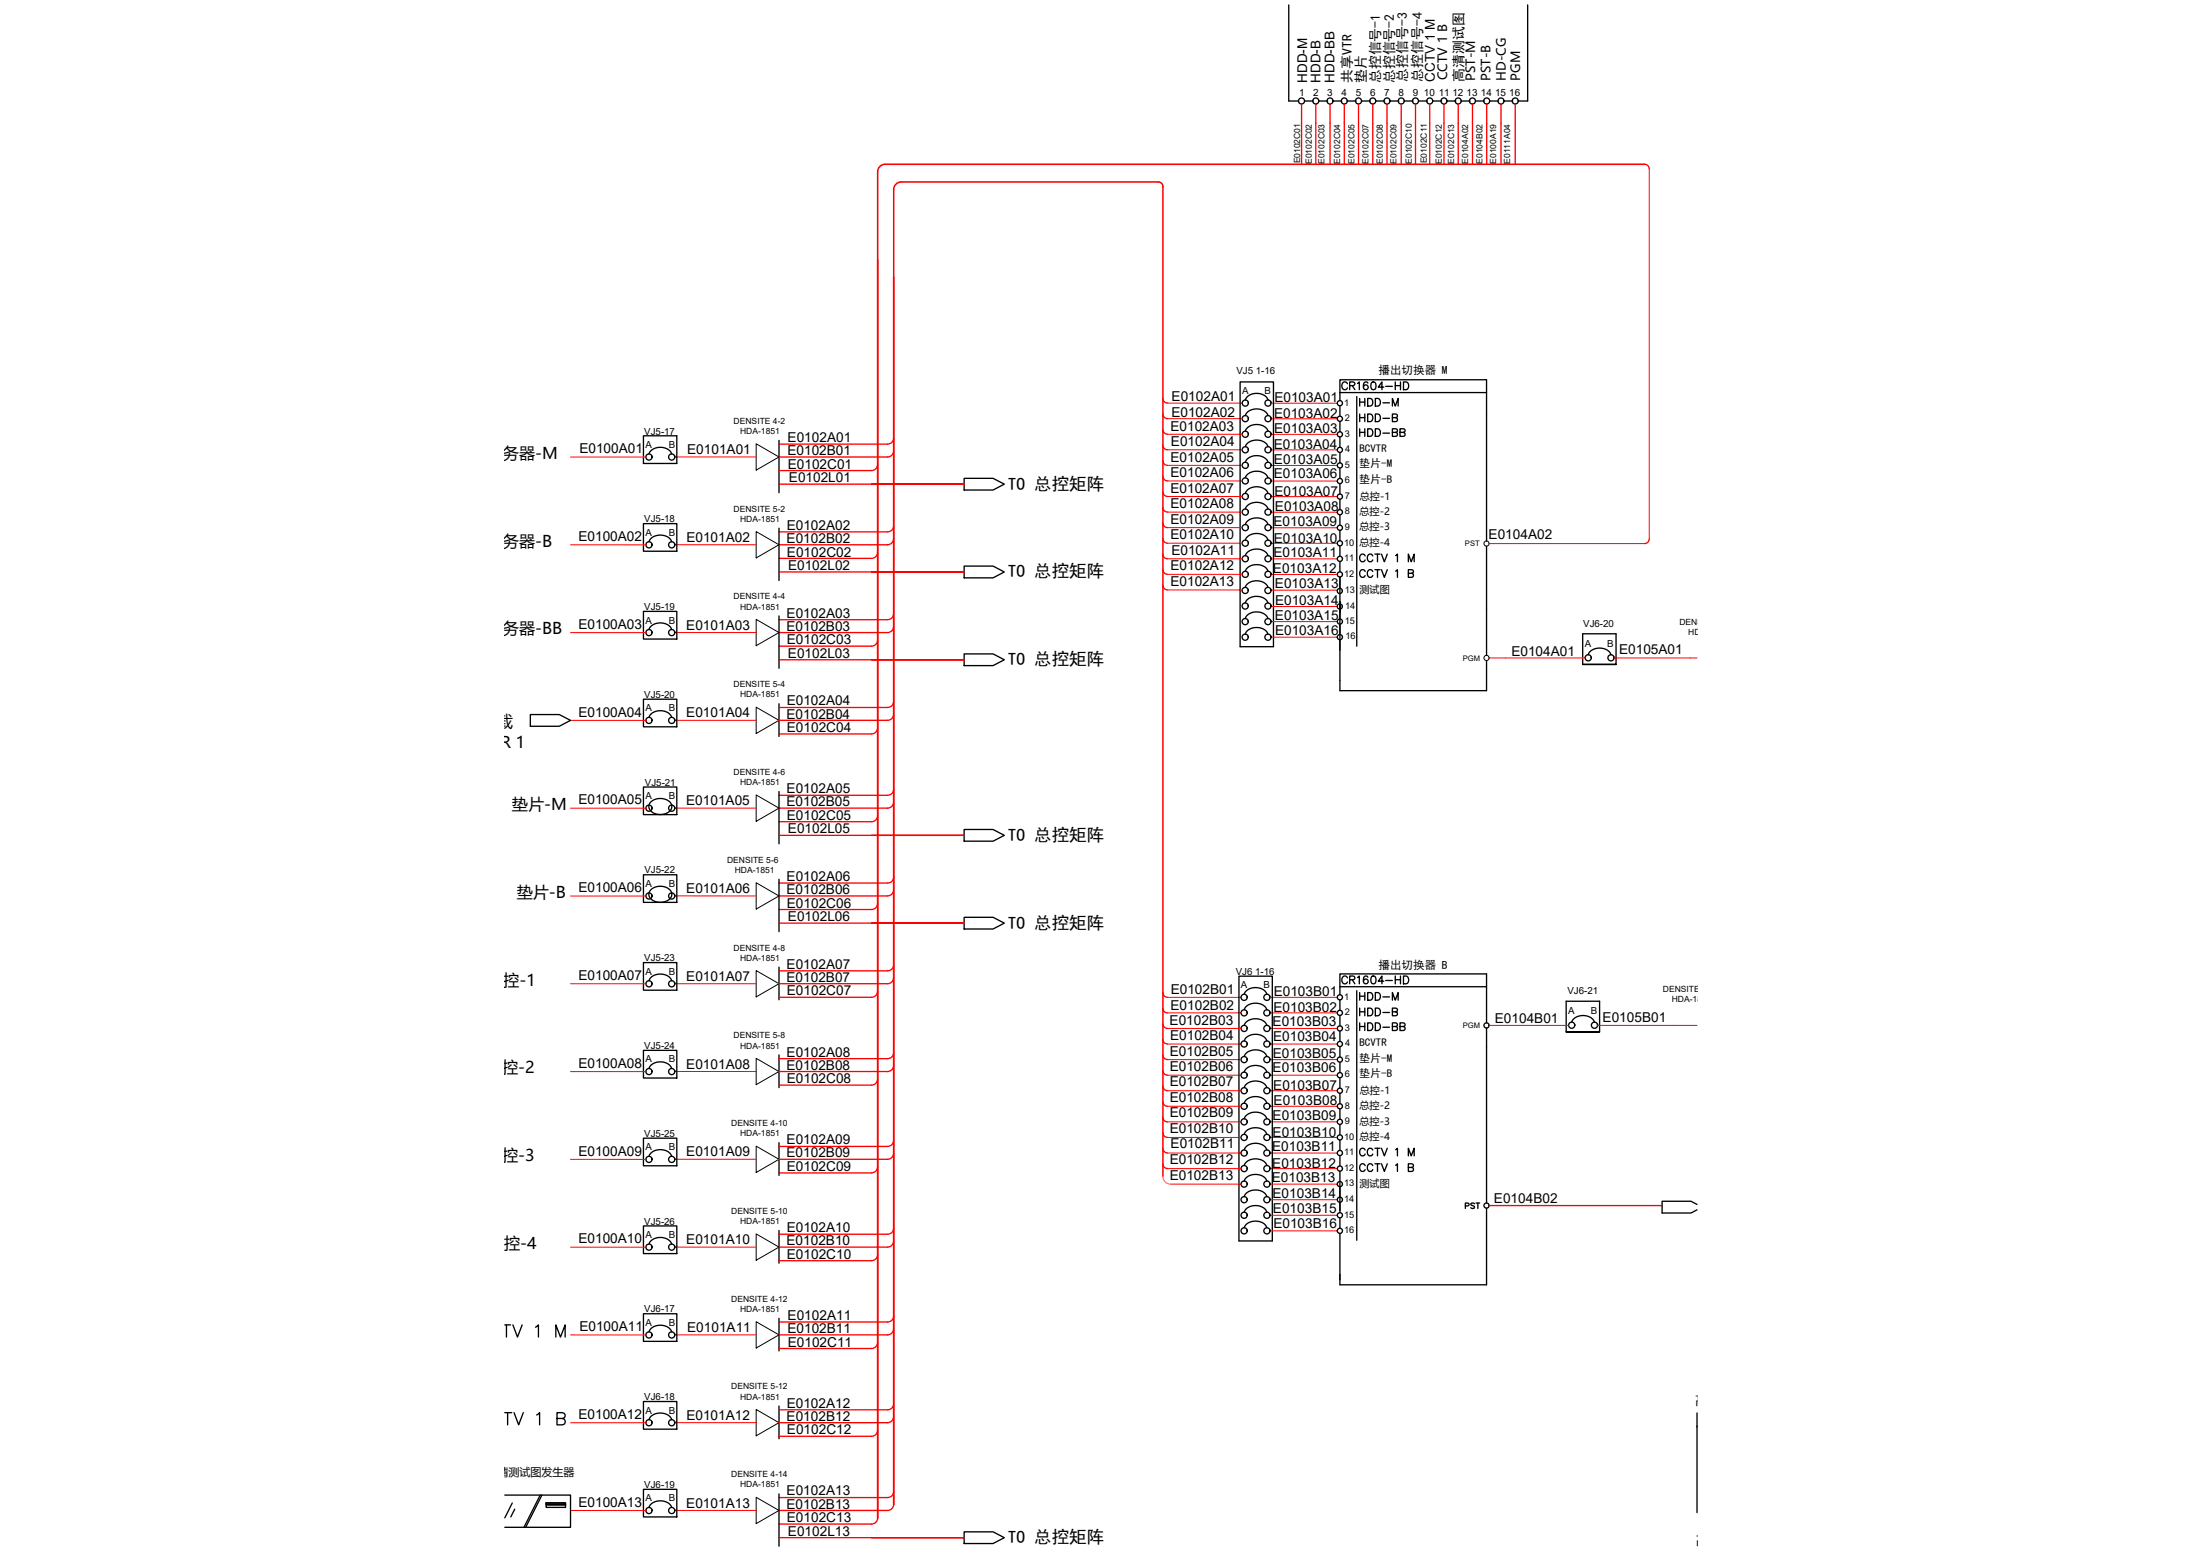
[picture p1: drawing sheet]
<svg xmlns="http://www.w3.org/2000/svg" width="420mm" height="297mm" viewBox="0 0 420 297" stroke-linecap="round" stroke-linejoin="round" font-family="sans-serif">
<!-- layer: HD-SDI -->
<path d="M167.6 32.8v257M170.7 36.2v251" fill="none" stroke="#f00" stroke-width=".3"/>
<path d="M169.1 31.3a1.45 1.45 0 0 0-1.5 1.5M172.1 34.7a1.45 1.45 0 0 0-1.4 1.5" fill="none" stroke="#f00" stroke-width=".3"/>
<g fill="none" stroke="#f00" stroke-width=".19">
<path d="M223 79.9h14.3M223 77h14.3M242.8 79.9h12.6M242.8 77h12.6M223 91.8h14.3M223 88.8h14.3M223 85.9h14.3M223 82.9h14.3M223 94.8h14.3M223 97.8h14.3M242.8 97.8h12.6M242.8 94.8h12.6"/>
<path d="M242.8 91.8h12.6M242.8 88.9h12.6M242.8 85.9h12.6M242.8 82.9h12.6M223 103.7h14.3M223 100.7h14.3M223 106.7h14.3M223 109.6h14.3M223 112.6h14.3M242.7 118.7h12.7M242.7 112.7h12.7M242.7 115.8h12.7"/>
<path d="M242.8 109.7h12.6M242.8 106.7h12.6M242.8 103.7h12.6M242.8 100.8h12.6M284.4 103.8h29.7M242.7 121.6h12.7M284.4 125.6h18.3M308.3 125.6h14.5M223 199.3h14M223 196.3h14M223 193.4h14M223 190.4h14"/>
<path d="M242.5 199.3h12.9M242.5 196.3h12.9M242.5 193.4h12.9M242.5 190.4h12.9M284.4 195.7h15.2M305.1 195.7h14.6M223 217.1h14M223 214.2h14M223 211.2h14M223 208.2h14M223 205.3h14M223 202.3h14"/>
<path d="M242.5 217.1h12.9M242.5 214.2h12.9M242.5 211.2h12.9M242.5 208.2h12.9M242.5 205.3h12.9M242.5 202.3h12.9M223 223.1h14M223 220.1h14M223.6 226h13.4M242.5 223.1h12.9M242.5 220.1h12.9M242.5 235h12.9"/>
<path d="M242.5 232h12.9M242.5 229h12.9M242.5 226h12.9"/>
</g>
<!-- layer: 0 -->
<g fill="none" stroke="#000" stroke-width=".25">
<path d="M246.1 .9v18.4h1.9M249.1 19.3h1.7M251.9 19.3h1.6M254.6 19.3h1.7M257.3 19.3h1.7M260 19.3h1.7M262.8 19.3h1.6M265.5 19.3h1.7M268.2 19.3h1.7M270.9 19.3h1.7M273.6 19.3h1.7M276.4 19.3h1.6"/>
<path d="M279.1 19.3h1.7M281.8 19.3h1.7M284.5 19.3h1.7M287.2 19.3h1.7M291.8 .9v18.4h-1.8M237.8 79.3a2.48 2.48 0 0 1 4.4 0M237.8 76.4a2.54 2.54 0 0 1 4.2-.4l.2 .4M238.4 79.9h.1M238.4 77h.1M242.8 79.9h.1M242.8 77h.1M255.9 77.5v1.9"/>
<path d="M259.7 76.1v1.4M259.7 79v1.5M259.7 79.7h.9M260.6 76.1v1.4M260.6 79v1.5M261.2 76.1h.5a.78 .78 0 0 1 .5 .7 .78 .78 0 0 1-.5 .7h-.5zM261.2 79h.5a.77 .77 0 0 1 .5 .8 .77 .77 0 0 1-.5 .7h-.5zM262.7 76.1h.4a.78 .78 0 0 1 .5 .7 .78 .78 0 0 1-.5 .7h-.4zM262.7 79h.4a.78 .78 0 0 1 .5 .8 .78 .78 0 0 1-.5 .7h-.4zM264.1 79.9h1.3M265.9 77.5v-1.4l.6 1.4 .5-1.4v1.4M265.9 79.7h.8l.2-.3-.1-.2-.9-.2v1.5h.6a.38 .38 0 0 0 .4-.4 .38 .38 0 0 0-.4-.4"/>
<path d="M283.9 74.9h-28v-2.4h28v30.8M123.9 86.7a2.48 2.48 0 0 1 4.4 0M124.5 87.2h.1M128.9 87.2h.1M129.3 83.2v5.3M184.1 91.3h5.6l2.1 1.1-2.1 1.1h-5.6zM237.8 97.2a2.48 2.48 0 0 1 4.4 0M237.8 94.2a2.48 2.48 0 0 1 4.4 0M237.8 91.2a2.54 2.54 0 0 1 4.2-.4l.2 .4M237.8 88.3a2.48 2.48 0 0 1 4.4 0M237.8 85.3a2.48 2.48 0 0 1 4.4 0M237.8 82.3a2.48 2.48 0 0 1 4.4 0"/>
<path d="M238.4 97.8h.1M238.4 94.8h.1M238.4 91.8h.1M238.4 88.8h.1M238.4 85.9h.1M238.4 82.9h.1M242.8 97.8h.1M242.8 94.8h.1M242.8 91.8h.1M242.8 88.8h.1M242.8 85.9h.1M242.8 82.9h.1"/>
<path d="M255.9 80.4v2M255.9 83.4v2M255.9 86.4v2M255.9 89.4v1.9M255.9 92.3v2M255.9 95.3v2M255.9 98.3v2M259.7 81.9v1.4M259.7 82.5h.9M260.6 81.9v1.4M261.2 81.9h.5a.77 .77 0 0 1 .5 .7 .77 .77 0 0 1-.5 .7h-.5zM262.7 81.9h.4a.78 .78 0 0 1 .5 .7 .78 .78 0 0 1-.5 .7h-.4z"/>
<path d="M264.1 82.7h1.3M265.9 82.5h.8l.2-.2-.1-.3-.9-.1v1.4h.6a.38 .38 0 0 0 .4-.4 .38 .38 0 0 0-.4-.4M267.4 82.5h.8l.1-.4-.3-.2h-.6v1.4l.9-.1v-.4l-.3-.3M123.9 103.4a2.48 2.48 0 0 1 4.4 0M124.5 104h.1M128.9 104h.1M184.1 108.1h5.6l2.1 1.1-2.1 1.1h-5.6zM237.8 118.1a2.48 2.48 0 0 1 4.4 0M237.8 115.1a2.48 2.48 0 0 1 4.4 0M237.8 112.1a2.48 2.48 0 0 1 4.4 0M237.8 109.1a2.54 2.54 0 0 1 4.2-.4l.2 .4M237.8 106.1a2.48 2.48 0 0 1 4.4 0"/>
<path d="M237.8 103.1a2.48 2.48 0 0 1 4.4 0M237.8 100.1a2.48 2.48 0 0 1 4.4 0M238.4 118.7h.1M238.4 115.7h.1M238.4 112.7h.1M238.4 109.6h.1M238.4 106.7h.1M238.4 103.7h.1M238.4 100.7h.1M242.7 118.7h.1M242.7 115.7h.1M242.7 112.7h.1"/>
<path d="M242.8 109.6h.1M242.8 106.7h.1M242.8 103.7h.1M242.8 100.7h.1M255.9 116.8v-1.9v3.3M255.9 110.2v21.6h28v-5.7M255.9 101.2v2M255.9 104.2v2M255.9 107.2v2M260.7 106.1a.53 .53 0 0 0-.6-.3 .53 .53 0 0 0-.4 .5 .6 .6 0 0 0 .2 .8 .6 .6 0 0 0 .7-.1l.1-.1M260.7 109.1a.53 .53 0 0 0-.6-.3 .53 .53 0 0 0-.4 .5v.4a.53 .53 0 0 0 .4 .5 .53 .53 0 0 0 .6-.3M262.2 106.1a.53 .53 0 0 0-.6-.3 .53 .53 0 0 0-.5 .5v.4a.53 .53 0 0 0 .5 .5 .53 .53 0 0 0 .6-.3"/>
<path d="M262.2 109.1a.53 .53 0 0 0-.6-.3 .53 .53 0 0 0-.5 .5v.4a.53 .53 0 0 0 .5 .5 .53 .53 0 0 0 .6-.3M262.6 105.8h1M262.6 108.8h1M263.1 105.8v1.4M263.1 108.8v1.4M263.8 105.8l.6 1.4 .5-1.4M263.8 108.8l.6 1.4 .5-1.4M266.5 106.1l.4-.3v1.4M266.5 109l.4-.2v1.4M269 107.2v-1.4l.5 1.4 .6-1.4v1.4M269 109.4h.8l.1-.4-.3-.2h-.6v1.4h.6l.3-.1v-.4l-.3-.3M283.9 104.3v20.8"/>
<path d="M101.3 136.4h5.5l2.2 1.1-2.2 1.1h-5.5zM123.9 120.2a2.48 2.48 0 0 1 4.4 0M123.9 136.9a2.54 2.54 0 0 1 4.2-.3l.2 .3M124.5 120.8h.1M124.5 137.5h.1M128.9 120.8h.1M128.9 137.5h.1M184.1 124.8h5.6l2.1 1.2-2.1 1.1h-5.6zM236.8 123.5h6.4M237.8 121.1a2.48 2.48 0 0 1 4.4 0M238.4 121.6h.1M242.7 121.6h.1"/>
<path d="M303.3 125a2.48 2.48 0 0 1 4.4 0M303.9 125.6h.1M308.3 125.6h.1M124.4 153a2.6 2.6 0 0 1 3.9 .7 1.76 1.76 0 0 1-2 1.8 1.98 1.98 0 0 1-2.4-1.7zM124.5 154.3h.1M128.9 154.3h.1M184.1 158.3h5.6l2.1 1.2-2.1 1.1h-5.6zM124.4 169.8a2.58 2.58 0 0 1 3.9 .7 1.74 1.74 0 0 1-2 1.7 1.98 1.98 0 0 1-2.4-1.6zM124.5 171h.1M128.9 171h.1M184.1 175.1h5.6l2.1 1.1-2.1 1.1h-5.6zM123.9 187.2a2.48 2.48 0 0 1 4.4 0"/>
<path d="M124.5 187.8h.1M128.9 187.8h.1M237.6 198.7a2.48 2.48 0 0 1 4.3 0M237.6 195.7a2.48 2.48 0 0 1 4.3 0M237.6 192.8a2.48 2.48 0 0 1 4.3 0M237.6 189.8a2.48 2.48 0 0 1 4.3 0M238.2 199.3h.1M238.2 196.3h.1M238.2 193.4h.1M238.2 190.4h.1M242.5 199.3h.1M242.5 196.3h.1"/>
<path d="M242.5 193.4h.1M242.5 190.4h.1M255.9 190.9v2M255.9 193.9v1.9M255.9 196.8v2M255.9 199.8v2M259.7 189.5v1.4M259.7 192.4v1.5M259.7 195.3v1.4M259.7 193.1h.9M259.7 196h.9M260.6 189.5v1.4"/>
<path d="M260.6 192.4v1.5M260.6 195.3v1.4M261.2 189.5h.5a.77 .77 0 0 1 .5 .7 .77 .77 0 0 1-.5 .7h-.5zM261.2 192.4h.5a.78 .78 0 0 1 .5 .8 .78 .78 0 0 1-.5 .7h-.5zM261.2 195.3h.5a.78 .78 0 0 1 .5 .7 .78 .78 0 0 1-.5 .7h-.5zM262.7 189.5h.4a.78 .78 0 0 1 .5 .7 .78 .78 0 0 1-.5 .7h-.4zM262.7 192.4h.4a.79 .79 0 0 1 .5 .8 .79 .79 0 0 1-.5 .7h-.4zM262.7 195.3h.4a.79 .79 0 0 1 .5 .7 .79 .79 0 0 1-.5 .7h-.4zM264.1 193.3h1.3M264.1 196.1h1.3M265.9 190.9v-1.4l.6 1.4 .5-1.4v1.4M265.9 193.1h.8l.2-.2-.1-.3-.9-.2v1.5h.6a.38 .38 0 0 0 .4-.4 .38 .38 0 0 0-.4-.4"/>
<path d="M265.9 196l.8-.1 .2-.2-.1-.3-.3-.1h-.6v1.4h.6a.38 .38 0 0 0 .4-.4 .38 .38 0 0 0-.4-.3M267.4 196l.8-.1 .1-.2v-.3l-.3-.1h-.6v1.4h.6a.38 .38 0 0 0 .4-.4 .38 .38 0 0 0-.4-.3M283.9 188.4h-28v-2.5h28v9.4M283.9 196.3v33.4M300.2 195.1a2.48 2.48 0 0 1 4.3 0M300.8 195.7h.1M305.1 195.7h.1M123.9 204a2.48 2.48 0 0 1 4.4 0M124.5 204.6h.1M128.9 204.6h.1M237.6 219.5a2.48 2.48 0 0 1 4.3 0M237.6 216.6a2.48 2.48 0 0 1 4.3 0"/>
<path d="M237.6 213.6a2.48 2.48 0 0 1 4.3 0M237.6 210.6a2.48 2.48 0 0 1 4.3 0M237.6 207.6a2.48 2.48 0 0 1 4.3 0M237.6 204.7a2.48 2.48 0 0 1 4.3 0M237.6 201.7a2.48 2.48 0 0 1 4.3 0M238.2 217.1h.1M238.2 214.2h.1M238.2 211.2h.1M238.2 208.2h.1M238.2 205.3h.1M238.2 202.3h.1M242.5 217.1h.1"/>
<path d="M242.5 214.2h.1M242.5 211.2h.1M242.5 208.2h.1M242.5 205.3h.1M242.5 202.3h.1M255.9 202.8v2M255.9 205.7v2M255.9 208.7v2M255.9 211.7v2M255.9 214.7v1.9M255.9 217.6v2M260.7 219.5a.54 .54 0 0 0-.6-.3 .54 .54 0 0 0-.4 .6v.3a.54 .54 0 0 0 .4 .6 .54 .54 0 0 0 .6-.4"/>
<path d="M262.2 219.5a.54 .54 0 0 0-.6-.3 .54 .54 0 0 0-.5 .6v.3a.54 .54 0 0 0 .5 .6 .54 .54 0 0 0 .6-.4M262.6 219.2h1M263.1 219.2v1.5M263.8 219.2l.6 1.5 .5-1.5M266.5 219.5l.4-.3v1.5M123.9 220.7a2.48 2.48 0 0 1 4.4 0M123.9 237.5a2.48 2.48 0 0 1 4.4 0M124.5 221.3h.1M124.5 238.1h.1M128.9 221.3h.1M128.9 238.1h.1M236.6 236.9h6.4"/>
<path d="M237.6 222.5a2.48 2.48 0 0 1 4.3 0M237.6 234.4a2.48 2.48 0 0 1 4.3 0M237.6 231.4a2.48 2.48 0 0 1 4.3 0M237.6 228.4a2.48 2.48 0 0 1 4.3 0M237.6 225.5a2.48 2.48 0 0 1 4.3 0M238.2 223.1h.1M238.2 220.1h.1M238.2 235h.1M238.2 232h.1M238.2 229h.1M238.2 226h.1M242.5 223.1h.1"/>
<path d="M242.5 220.1h.1M242.5 235h.1M242.5 232h.1M242.5 229h.1M242.5 226h.1M255.9 220.6v2M255.9 223.6v7.9M255.9 232.5v2M260.7 222.5a.53 .53 0 0 0-.6-.3 .53 .53 0 0 0-.4 .5v.4a.53 .53 0 0 0 .4 .5 .53 .53 0 0 0 .6-.3M262.2 222.5a.53 .53 0 0 0-.6-.3 .53 .53 0 0 0-.5 .5v.4a.53 .53 0 0 0 .5 .5 .53 .53 0 0 0 .6-.3M262.6 222.2h1M263.1 222.2v1.4"/>
<path d="M263.8 222.2l.6 1.4 .5-1.4M266.5 222.5l.4-.3v1.4M269 220.7v-1.5l.5 1.5 .6-1.5v1.5M269 222.9l.8-.1 .1-.2v-.3l-.3-.1h-.6v1.4h.6a.38 .38 0 0 0 .4-.4 .38 .38 0 0 0-.4-.3M283.9 230.6v14.7h-28v-9.8M324.1 229.9l-1.1-.6h-5.6v2.3h5.6l1.1-.6M96.4 252.9h1.1M96.7 252.9v2.3M98 252.9l.8 2.3 .9-2.3M102.3 253.4l.5-.5v2.3M106.2 255.2v-2.3l.8 2.3 .9-2.3v2.3M123.9 254.3a2.48 2.48 0 0 1 4.4 0"/>
<path d="M124.5 254.8h.1M128.9 254.8h.1M96.4 269.7h1.3M96.9 269.7v2.3M98.2 269.7l.9 2.3 .8-2.3M102.5 270.1l.6-.4v2.3M106.4 270.8l1.3-.1a.54 .54 0 0 0 0-.9l-1.3-.1v2.3h1a.61 .61 0 0 0 .6-.6 .61 .61 0 0 0-.6-.6M123.9 271a2.48 2.48 0 0 1 4.4 0M124.5 271.6h.1M128.9 271.6h.1M324.1 272.4h.1M324.1 269.7h.1"/>
<path d="M324.1 269.7v19.1M96.4 285.4h12.6v6.2h-12.6M97.8 286.9l-1.4 2.9M98.3 288.1l-.7 1.5M103.2 285.4l-3.1 6.2M103.5 285.4l-3.1 6.2M104.3 286.9h3.7v.9h-3.7zM104.3 287.1h3.7v.2h-3.7zM123.9 287.8a2.54 2.54 0 0 1 4.2-.4l.2 .4M124.5 288.4h.1M128.9 288.4h.1M184.1 292.4h5.6l2.1 1.1-2.1 1.2h-5.6z"/>
<path d="M324.1 296.3h.1M324.1 288.8h.1"/>
<circle cx="248.6" cy="19.3" r=".58"/>
<circle cx="251.3" cy="19.3" r=".58"/>
<circle cx="254" cy="19.3" r=".58"/>
<circle cx="256.7" cy="19.3" r=".58"/>
<circle cx="259.4" cy="19.3" r=".58"/>
<circle cx="262.2" cy="19.3" r=".58"/>
<circle cx="264.9" cy="19.3" r=".58"/>
<circle cx="267.6" cy="19.3" r=".58"/>
<circle cx="270.3" cy="19.3" r=".58"/>
<circle cx="273" cy="19.3" r=".58"/>
<circle cx="275.8" cy="19.3" r=".58"/>
<circle cx="278.5" cy="19.3" r=".58"/>
<circle cx="281.2" cy="19.3" r=".58"/>
<circle cx="283.9" cy="19.3" r=".58"/>
<circle cx="286.7" cy="19.3" r=".58"/>
<circle cx="289.4" cy="19.3" r=".58"/>
<circle cx="237.8" cy="76.9" r=".59"/>
<circle cx="237.8" cy="79.9" r=".59"/>
<circle cx="242.2" cy="76.9" r=".59"/>
<circle cx="242.2" cy="79.9" r=".59"/>
<circle cx="255.9" cy="79.9" r=".49"/>
<circle cx="255.9" cy="77" r=".49"/>
<circle cx="123.9" cy="87.2" r=".59"/>
<circle cx="128.3" cy="87.2" r=".59"/>
<circle cx="237.8" cy="97.8" r=".59"/>
<circle cx="237.8" cy="94.8" r=".59"/>
<circle cx="237.8" cy="88.8" r=".59"/>
<circle cx="237.8" cy="85.9" r=".59"/>
<circle cx="237.8" cy="82.9" r=".59"/>
<circle cx="237.8" cy="91.8" r=".59"/>
<circle cx="242.2" cy="91.8" r=".59"/>
<circle cx="242.2" cy="88.8" r=".59"/>
<circle cx="242.2" cy="97.8" r=".59"/>
<circle cx="242.2" cy="94.8" r=".59"/>
<circle cx="242.2" cy="85.9" r=".59"/>
<circle cx="242.2" cy="82.9" r=".59"/>
<circle cx="255.9" cy="91.8" r=".49"/>
<circle cx="255.9" cy="82.9" r=".49"/>
<circle cx="255.9" cy="97.8" r=".49"/>
<circle cx="255.9" cy="94.8" r=".49"/>
<circle cx="255.9" cy="88.9" r=".49"/>
<circle cx="255.9" cy="85.9" r=".49"/>
<circle cx="123.9" cy="104" r=".59"/>
<circle cx="128.3" cy="104" r=".59"/>
<circle cx="237.8" cy="118.7" r=".59"/>
<circle cx="237.8" cy="115.7" r=".59"/>
<circle cx="237.8" cy="112.7" r=".59"/>
<circle cx="237.8" cy="100.7" r=".59"/>
<circle cx="237.8" cy="109.6" r=".59"/>
<circle cx="237.8" cy="106.7" r=".59"/>
<circle cx="237.8" cy="103.7" r=".59"/>
<circle cx="242.2" cy="115.7" r=".59"/>
<circle cx="242.2" cy="112.7" r=".59"/>
<circle cx="242.2" cy="118.7" r=".59"/>
<circle cx="242.2" cy="109.6" r=".59"/>
<circle cx="242.2" cy="106.7" r=".59"/>
<circle cx="242.2" cy="103.7" r=".59"/>
<circle cx="242.2" cy="100.7" r=".59"/>
<circle cx="255.9" cy="112.8" r=".49"/>
<circle cx="255.9" cy="115.8" r=".49"/>
<circle cx="255.9" cy="106.7" r=".49"/>
<circle cx="255.9" cy="118.7" r=".49"/>
<circle cx="255.9" cy="103.7" r=".49"/>
<circle cx="255.9" cy="109.7" r=".49"/>
<circle cx="255.9" cy="100.7" r=".49"/>
<circle cx="123.9" cy="137.5" r=".59"/>
<circle cx="123.9" cy="120.8" r=".59"/>
<circle cx="128.3" cy="120.8" r=".59"/>
<circle cx="128.3" cy="137.5" r=".59"/>
<circle cx="237.8" cy="121.6" r=".59"/>
<circle cx="242.2" cy="121.6" r=".59"/>
<circle cx="255.9" cy="121.6" r=".49"/>
<circle cx="303.3" cy="125.6" r=".59"/>
<circle cx="307.7" cy="125.6" r=".59"/>
<circle cx="123.9" cy="154.3" r=".59"/>
<circle cx="128.3" cy="154.3" r=".59"/>
<circle cx="123.9" cy="171" r=".59"/>
<circle cx="128.3" cy="171" r=".59"/>
<circle cx="123.9" cy="187.8" r=".59"/>
<circle cx="128.3" cy="187.8" r=".59"/>
<circle cx="237.6" cy="196.3" r=".59"/>
<circle cx="237.6" cy="190.4" r=".59"/>
<circle cx="237.6" cy="199.3" r=".59"/>
<circle cx="237.6" cy="193.4" r=".59"/>
<circle cx="242" cy="190.4" r=".59"/>
<circle cx="242" cy="193.4" r=".59"/>
<circle cx="242" cy="196.3" r=".59"/>
<circle cx="242" cy="199.3" r=".59"/>
<circle cx="255.9" cy="193.4" r=".49"/>
<circle cx="255.9" cy="199.3" r=".49"/>
<circle cx="255.9" cy="196.3" r=".49"/>
<circle cx="255.9" cy="190.4" r=".49"/>
<circle cx="283.9" cy="195.8" r=".49"/>
<circle cx="300.2" cy="195.7" r=".59"/>
<circle cx="304.5" cy="195.7" r=".59"/>
<circle cx="123.9" cy="204.6" r=".59"/>
<circle cx="128.3" cy="204.6" r=".59"/>
<circle cx="237.6" cy="202.3" r=".59"/>
<circle cx="237.6" cy="211.2" r=".59"/>
<circle cx="237.6" cy="208.2" r=".59"/>
<circle cx="237.6" cy="217.1" r=".59"/>
<circle cx="237.6" cy="214.2" r=".59"/>
<circle cx="237.6" cy="205.2" r=".59"/>
<circle cx="242" cy="205.2" r=".59"/>
<circle cx="242" cy="208.2" r=".59"/>
<circle cx="242" cy="202.3" r=".59"/>
<circle cx="242" cy="214.2" r=".59"/>
<circle cx="242" cy="217.1" r=".59"/>
<circle cx="242" cy="211.2" r=".59"/>
<circle cx="255.9" cy="211.2" r=".49"/>
<circle cx="255.9" cy="208.2" r=".49"/>
<circle cx="255.9" cy="205.2" r=".49"/>
<circle cx="255.9" cy="202.3" r=".49"/>
<circle cx="255.9" cy="217.1" r=".49"/>
<circle cx="255.9" cy="214.2" r=".49"/>
<circle cx="123.9" cy="221.3" r=".59"/>
<circle cx="123.9" cy="238.1" r=".59"/>
<circle cx="128.3" cy="221.3" r=".59"/>
<circle cx="128.3" cy="238.1" r=".59"/>
<circle cx="237.6" cy="232" r=".59"/>
<circle cx="237.6" cy="235" r=".59"/>
<circle cx="237.6" cy="229" r=".59"/>
<circle cx="237.6" cy="226" r=".59"/>
<circle cx="237.6" cy="220.1" r=".59"/>
<circle cx="237.6" cy="223.1" r=".59"/>
<circle cx="242" cy="235" r=".59"/>
<circle cx="242" cy="232" r=".59"/>
<circle cx="242" cy="229" r=".59"/>
<circle cx="242" cy="226" r=".59"/>
<circle cx="242" cy="223.1" r=".59"/>
<circle cx="242" cy="220.1" r=".59"/>
<circle cx="255.9" cy="232" r=".49"/>
<circle cx="255.9" cy="229" r=".49"/>
<circle cx="255.9" cy="220.1" r=".49"/>
<circle cx="255.9" cy="226" r=".49"/>
<circle cx="255.9" cy="223.1" r=".49"/>
<circle cx="255.9" cy="235" r=".49"/>
<circle cx="123.9" cy="254.8" r=".59"/>
<circle cx="128.3" cy="254.8" r=".59"/>
<circle cx="123.9" cy="271.6" r=".59"/>
<circle cx="128.3" cy="271.6" r=".59"/>
<circle cx="123.9" cy="288.4" r=".59"/>
<circle cx="128.3" cy="288.4" r=".59"/>
</g>
<g fill="none" stroke="#f00" stroke-width=".25">
<path d="M314.1 31.4a.87 .87 0 0 1 .9 .8M222.1 79a.87 .87 0 0 0 .9 .9M222.1 76.1a.87 .87 0 0 0 .9 .8M222.1 90.9a.87 .87 0 0 0 .9 .9M222.1 82a.87 .87 0 0 0 .9 .9M222.1 88a.87 .87 0 0 0 .9 .8M222.1 85a.87 .87 0 0 0 .9 .9M222.1 93.9a.87 .87 0 0 0 .9 .9M222.1 96.9a.87 .87 0 0 0 .9 .8M222.1 99.8a.87 .87 0 0 0 .9 .9M222.1 102.8a.87 .87 0 0 0 .9 .9M222.1 105.8a.87 .87 0 0 0 .9 .9"/>
<path d="M222.1 108.8a.87 .87 0 0 0 .9 .8M222.1 111.7a.87 .87 0 0 0 .9 .9M315 102.9a.87 .87 0 0 1-.9 .9M222.1 198.4a.87 .87 0 0 0 .9 .9M222.1 192.5a.87 .87 0 0 0 .9 .9M222.1 189.5a.87 .87 0 0 0 .9 .9M222.1 195.5a.87 .87 0 0 0 .9 .8M222.1 204.4a.87 .87 0 0 0 .9 .8M222.1 201.4a.87 .87 0 0 0 .9 .9M222.1 207.3a.87 .87 0 0 0 .9 .9M222.1 210.3a.87 .87 0 0 0 .9 .9M222.1 213.3a.87 .87 0 0 0 .9 .9"/>
<path d="M222.1 216.3a.87 .87 0 0 0 .9 .8M222.1 219.2a.87 .87 0 0 0 .9 .9M222.1 222.2a.87 .87 0 0 0 .9 .9"/>
</g>
<g fill="none" stroke="#000" stroke-width=".19">
<path d="M144.4 84.7l4.4 2.5-4.4 2.5zM144.4 101.5l4.4 2.5-4.4 2.5zM144.4 118.2l4.4 2.6-4.4 2.5zM144.4 135l4.4 2.5-4.4 2.5zM144.4 151.8l4.4 2.5-4.4 2.5zM144.4 168.5l4.4 2.5-4.4 2.5zM144.4 185.3l4.4 2.5-4.4 2.5zM144.4 202l4.4 2.6-4.4 2.5zM144.4 218.8l4.4 2.5-4.4 2.5zM144.4 235.6l4.4 2.5-4.4 2.5zM144.4 252.3l4.4 2.5-4.4 2.5zM144.4 269.1l4.4 2.5-4.4 2.5z"/>
<path d="M144.4 285.8l4.4 2.5-4.4 2.6z"/>
<circle cx="283.9" cy="103.8" r=".49"/>
<circle cx="283.9" cy="125.6" r=".49"/>
</g>
<g fill="none" stroke="#000" stroke-width=".25">
<path d="M122.9 100h6.4v5.2h-6.4zM129.3 83.2h-6.4v5.3h6.4M122.9 116.7h6.4v5.3h-6.4zM122.9 133.5h6.4v5.2h-6.4zM236.8 123.5v-50.6h6.4v50.6M302.3 126.8v-5.8h6.3v5.8h-6.3h6.3M122.9 150.2h6.4v5.3h-6.4zM122.9 167h6.4v5.3h-6.4zM122.9 183.8h6.4v5.2h-6.4zM299.1 197v-5.9h6.4v5.9h-6.4h6.4M122.9 200.5h6.4v5.3h-6.4zM122.9 217.3h6.4v5.2h-6.4z"/>
<path d="M122.9 234h6.4v5.3h-6.4zM236.6 236.9v-50.5h6.4v50.5M122.9 250.8h6.4v5.3h-6.4zM122.9 267.5h6.4v5.3h-6.4zM122.9 284.3h6.4v5.3h-6.4z"/>
</g>
<!-- layer: 0 -->
<path d="M169.1 31.4h145M172.1 34.7h49.1a.87 .87 0 0 1 .9 .9v189" fill="none" stroke="#f00" stroke-width=".3"/>
<g fill="none" stroke="#f00" stroke-width=".25">
<path d="M248.6 19.9v11.5M251.3 19.9v11.5M254 19.9v11.5M256.7 19.9v11.5M259.5 19.9v11.5M262.2 19.9v11.5M264.9 19.9v11.5M267.6 19.9v11.5M270.3 19.9v11.5M273.1 19.9v11.5M275.8 19.9v11.5M278.5 19.9v11.5"/>
<path d="M281.2 19.9v11.5M283.9 19.9v11.5M286.7 19.9v11.5M289.4 19.9v11.5M284.4 230.1h33"/>
</g>
<!-- layer: BASE -->
<g fill="none" stroke="#000" stroke-width=".25">
<path d="M148.8 84.1v10M148.8 100.8v10M148.8 117.6v10M148.8 134.3v6.3M148.8 151.1v10M148.8 167.9v10M148.8 184.6v6.3M148.8 201.4v6.2M148.8 218.1v6.3M148.8 234.9v6.2M148.8 251.7v6.2M148.8 268.4v6.3"/>
<path d="M148.8 285.2v10"/>
</g>
<!-- layer: HD-SDI -->
<g fill="none" stroke="#f00" stroke-width=".25">
<path d="M148.8 92.4h35.3h-17.7M148.8 87.2h20.7M167.6 88.7a1.17 1.17 0 0 1-1.2 1.1h-17.6M170.7 83.6a1.14 1.14 0 0 1-1.2 1.2h-20.7M170.7 86.1a1.17 1.17 0 0 1-1.2 1.1M148.8 109.2h35.3h-17.7M148.8 101.5h20.7M148.8 104h20.7M167.6 105.4a1.17 1.17 0 0 1-1.2 1.2h-17.6M170.7 100.4a1.14 1.14 0 0 1-1.2 1.1M170.7 117.1a1.14 1.14 0 0 1-1.2 1.2h-20.7M170.7 102.8a1.17 1.17 0 0 1-1.2 1.2"/>
<path d="M170.7 119.6a1.17 1.17 0 0 1-1.2 1.2M148.8 126h35.3h-17.7M148.8 120.8h20.7M148.8 135.1h20.7M148.8 137.5h20.7M167.6 122.2a1.17 1.17 0 0 1-1.2 1.1h-17.6M167.6 138.9a1.17 1.17 0 0 1-1.2 1.2h-17.6M170.7 133.9a1.14 1.14 0 0 1-1.2 1.1M170.7 136.3a1.17 1.17 0 0 1-1.2 1.2M148.8 159.5h35.3h-17.7M148.8 154.3h20.7M167.6 155.7a1.17 1.17 0 0 1-1.2 1.2h-17.6"/>
<path d="M170.7 150.6a1.14 1.14 0 0 1-1.2 1.2h-20.7M170.7 153.1a1.17 1.17 0 0 1-1.2 1.2M148.8 171h20.7M148.8 176.2h17.6M166.4 176.2h17.7h-17.7M167.6 172.5a1.17 1.17 0 0 1-1.2 1.1h-17.6M170.7 167.4a1.14 1.14 0 0 1-1.2 1.2h-20.7M170.7 169.9a1.17 1.17 0 0 1-1.2 1.1M148.8 187.8h20.7M167.6 189.2a1.17 1.17 0 0 1-1.2 1.2h-17.6M170.7 184.2a1.14 1.14 0 0 1-1.2 1.1h-20.7M170.7 186.6a1.17 1.17 0 0 1-1.2 1.2"/>
<path d="M148.8 204.6h20.7M167.6 206a1.17 1.17 0 0 1-1.2 1.1h-17.6M170.7 200.9a1.14 1.14 0 0 1-1.2 1.2h-20.7M170.7 217.7a1.14 1.14 0 0 1-1.2 1.1l-20.7 .1M170.7 203.4a1.17 1.17 0 0 1-1.2 1.2M148.8 221.3h20.7M148.8 223.9h17.6M148.8 238.1h20.7M167.6 222.7a1.17 1.17 0 0 1-1.2 1.2M167.6 239.5a1.17 1.17 0 0 1-1.2 1.2h-17.6M170.7 234.4a1.14 1.14 0 0 1-1.2 1.2h-20.7M170.7 220.1a1.17 1.17 0 0 1-1.2 1.2"/>
<path d="M170.7 236.9a1.17 1.17 0 0 1-1.2 1.2M148.8 254.8h20.7M167.6 256.3a1.17 1.17 0 0 1-1.2 1.1h-17.6M170.7 251.2a1.14 1.14 0 0 1-1.2 1.2h-20.7M170.7 253.7a1.17 1.17 0 0 1-1.2 1.1M148.8 271.6h20.7M167.6 273a1.17 1.17 0 0 1-1.2 1.2h-17.6M170.7 268a1.14 1.14 0 0 1-1.2 1.1h-20.7M170.7 270.4a1.17 1.17 0 0 1-1.2 1.2M148.8 293.5h35.3h-17.7M148.8 288.3h20.7M167.6 289.8a1.17 1.17 0 0 1-1.2 1.1h-17.6"/>
<path d="M170.7 284.7a1.14 1.14 0 0 1-1.2 1.2h-20.7M170.7 287.2a1.17 1.17 0 0 1-1.2 1.1"/>
</g>
<g fill="none" stroke="#f00" stroke-width=".19">
<path d="M109 87.2h14.4M128.9 87.2h15.5M109 104h14.4M128.9 104h15.5M109 120.8h14.4M109 137.5h14.4M128.9 120.8h15.5M128.9 137.5h15.5M322.8 125.6h1.3M109 154.3h14.4M128.9 154.3h15.5M109 171h14.4"/>
<path d="M128.9 171h15.5M109 187.8h14.4M128.9 187.8h15.5M319.7 195.7h4.4M109 204.6h14.4M128.9 204.5l15.5 .1M109 221.3h14.4M109 238.1h14.4M128.9 221.3h15.5M128.9 238.1h15.5M109 254.8h14.4M128.9 254.8h15.5"/>
<path d="M109 271.6h14.4M128.9 271.6h15.5M109 288.4h14.4M128.9 288.3h15.5"/>
</g>
<path d="M315 32.2v70.7" fill="none" stroke="#f00" stroke-width=".19"/>
<path d="M259.1 75.7v47.7M259.1 189.1v47.7" fill="none" stroke="#000" stroke-width=".25"/>
<path d="M222.1 224.6a1.45 1.45 0 0 0 1.4 1.4" fill="none" stroke="#f0f" stroke-width=".25"/>
<g font-size="4.4">
<text x="255.4" y="75.5">CR1604-HD</text>
<text x="255.4" y="189.1">CR1604-HD</text>
</g>
<text font-size="4" x="279" y="231.8">PST</text>
<g font-size="3.4">
<text x="192.5" y="93.5">TO 总控矩阵</text>
<text x="192.5" y="110.2">TO 总控矩阵</text>
<text x="192.5" y="127">TO 总控矩阵</text>
<text x="192.5" y="160.5">TO 总控矩阵</text>
<text x="192.5" y="177.3">TO 总控矩阵</text>
<text x="192.5" y="294.6">TO 总控矩阵</text>
</g>
<g font-size="3.1">
<text x="86.8" y="87.6">视频服务器-M</text>
<text x="86.8" y="104.3">视频服务器-B</text>
<text x="86.8" y="121.1">视频服务器-BB</text>
<text x="85.6" y="142.9">共享VTR 1</text>
<text x="85.6" y="138.7">播出上载</text>
<text x="97.8" y="154.6">垫片-M</text>
<text x="98.7" y="171.4">垫片-B</text>
<text x="93" y="188.2">总控-1</text>
<text x="92.8" y="204.9">总控-2</text>
<text x="92.8" y="221.7">总控-3</text>
<text x="93.2" y="238.4">总控-4</text>
</g>
<g font-size="2.6">
<text x="249.7" y="15.8" transform="rotate(-90 249.7 15.8)">HDD-M</text>
<text x="252.2" y="15.8" transform="rotate(-90 252.2 15.8)">HDD-B</text>
<text x="254.9" y="15.8" transform="rotate(-90 254.9 15.8)">HDD-BB</text>
<text x="258.2" y="15.9" transform="rotate(-90 258.2 15.9)">共享VTR</text>
<text x="260.9" y="15.9" transform="rotate(-90 260.9 15.9)">垫片</text>
<text x="263.6" y="15.9" transform="rotate(-90 263.6 15.9)">总控信号-1</text>
<text x="266.3" y="15.9" transform="rotate(-90 266.3 15.9)">总控信号-2</text>
<text x="268.7" y="15.6" transform="rotate(-90 268.7 15.6)">总控信号-3</text>
<text x="271.6" y="15.6" transform="rotate(-90 271.6 15.6)">总控信号-4</text>
<text x="274" y="15.6" transform="rotate(-90 274 15.6)">CCTV 1 M</text>
<text x="279.5" y="15.6" transform="rotate(-90 279.5 15.6)">高清测试图</text>
<text x="223.8" y="76.6">E0102A01</text>
<text x="243.4" y="76.8">E0103A01</text>
<text x="223.5" y="82.3">E0102A03</text>
<text x="223.7" y="79.6">E0102A02</text>
<text x="243.3" y="79.8">E0103A02</text>
<text x="243.3" y="82.7">E0103A03</text>
<text x="110.7" y="86.5">E0100A01</text>
<text x="131.2" y="86.7">E0101A01</text>
<text x="150.4" y="86.9">E0102B01</text>
<text x="150.4" y="84.4">E0102A01</text>
<text x="150.5" y="89.5">E0102C01</text>
<text x="223.6" y="88.3">E0102A05</text>
<text x="223.6" y="85.2">E0102A04</text>
<text x="243.3" y="85.7">E0103A04</text>
<text x="243.3" y="88.5">E0103A05</text>
<text x="150.7" y="92.1">E0102L01</text>
<text x="223.5" y="91.1">E0102A06</text>
<text x="223.5" y="94">E0102A07</text>
<text x="243.3" y="91.3">E0103A06</text>
<text x="243.4" y="94.6">E0103A07</text>
<text x="150.2" y="101.1">E0102A02</text>
<text x="223.5" y="97">E0102A08</text>
<text x="223.5" y="100">E0102A09</text>
<text x="243.2" y="100.3">E0103A09</text>
<text x="243.5" y="97.5">E0103A08</text>
<text x="110.5" y="103.3">E0100A02</text>
<text x="131.1" y="103.4">E0101A02</text>
<text x="150.2" y="103.6">E0102B02</text>
<text x="150.3" y="106.2">E0102C02</text>
<text x="223.5" y="103">E0102A10</text>
<text x="223.7" y="105.9">E0102A11</text>
<text x="243.2" y="106.3">E0103A11</text>
<text x="243.3" y="103.6">E0103A10</text>
<text x="284.3" y="103">E0104A02</text>
<text x="150.5" y="108.8">E0102L02</text>
<text x="223.5" y="111.9">E0102A13</text>
<text x="223.5" y="108.9">E0102A12</text>
<text x="243.1" y="109.3">E0103A12</text>
<text x="243.5" y="112.3">E0103A13</text>
<text x="150.2" y="117.9">E0102A03</text>
<text x="243.5" y="118.3">E0103A15</text>
<text x="243.5" y="115.4">E0103A14</text>
<text x="110.5" y="120.1">E0100A03</text>
<text x="131.1" y="120.2">E0101A03</text>
<text x="150.2" y="120.4">E0102B03</text>
<text x="150.3" y="123">E0102C03</text>
<text x="150.5" y="125.6">E0102L03</text>
<text x="243.5" y="121.3">E0103A16</text>
<text x="288.6" y="125.2">E0104A01</text>
<text x="309.2" y="124.9">E0105A01</text>
<text x="110.5" y="136.8">E0100A04</text>
<text x="131.1" y="137">E0101A04</text>
<text x="150.2" y="137.2">E0102B04</text>
<text x="150.2" y="134.7">E0102A04</text>
<text x="150.3" y="139.8">E0102C04</text>
<text x="110.5" y="153.6">E0100A05</text>
<text x="131.1" y="153.7">E0101A05</text>
<text x="150.2" y="153.9">E0102B05</text>
<text x="150.2" y="151.4">E0102A05</text>
<text x="150.3" y="156.5">E0102C05</text>
<text x="150.5" y="159.1">E0102L05</text>
<text x="110.5" y="170.3">E0100A06</text>
<text x="131.1" y="170.5">E0101A06</text>
<text x="150.2" y="170.7">E0102B06</text>
<text x="150.2" y="168.2">E0102A06</text>
<text x="150.3" y="173.3">E0102C06</text>
<text x="150.5" y="175.9">E0102L06</text>
<text x="150.2" y="184.9">E0102A07</text>
<text x="110.5" y="187.1">E0100A07</text>
<text x="131.1" y="187.2">E0101A07</text>
<text x="150.2" y="187.4">E0102B07</text>
<text x="150.3" y="190">E0102C07</text>
<text x="223.6" y="189.8">E0102B01</text>
<text x="243.3" y="190.1">E0103B01</text>
<text x="223.4" y="195.6">E0102B03</text>
<text x="223.5" y="192.9">E0102B02</text>
<text x="243" y="195.9">E0103B03</text>
<text x="243.2" y="193.2">E0103B02</text>
<text x="285.5" y="195.3">E0104B01</text>
<text x="306.1" y="195">E0105B01</text>
<text x="110.5" y="203.9">E0100A08</text>
<text x="150.2" y="201.7">E0102A08</text>
<text x="223.4" y="201.6">E0102B05</text>
<text x="223.5" y="198.5">E0102B04</text>
<text x="243.1" y="201.9">E0103B05</text>
<text x="243.1" y="198.8">E0103B04</text>
<text x="131.1" y="204">E0101A08</text>
<text x="150.2" y="204.2">E0102B08</text>
<text x="150.3" y="206.8">E0102C08</text>
<text x="223.4" y="204.4">E0102B06</text>
<text x="223.4" y="207.3">E0102B07</text>
<text x="243" y="204.7">E0103B06</text>
<text x="243.2" y="208">E0103B07</text>
<text x="223.4" y="210.3">E0102B08</text>
<text x="223.4" y="213.3">E0102B09</text>
<text x="243" y="213.9">E0103B09</text>
<text x="243.2" y="210.9">E0103B08</text>
<text x="110.5" y="220.6">E0100A09</text>
<text x="131.1" y="220.8">E0101A09</text>
<text x="150.2" y="221">E0102B09</text>
<text x="150.2" y="218.5">E0102A09</text>
<text x="223.4" y="216.3">E0102B10</text>
<text x="223.6" y="219.2">E0102B11</text>
<text x="243" y="219.7">E0103B11</text>
<text x="243" y="217">E0103B10</text>
<text x="150.3" y="223.6">E0102C09</text>
<text x="223.4" y="225.2">E0102B13</text>
<text x="223.4" y="222.2">E0102B12</text>
<text x="242.9" y="225.7">E0103B13</text>
<text x="243" y="222.9">E0103B12</text>
<text x="243" y="228.6">E0103B14</text>
<text x="243.1" y="231.6">E0103B15</text>
<text x="285.3" y="229.7">E0104B02</text>
<text x="110.5" y="237.4">E0100A10</text>
<text x="131.1" y="237.5">E0101A10</text>
<text x="150.2" y="237.7">E0102B10</text>
<text x="150.2" y="235.2">E0102A10</text>
<text x="243.2" y="234.5">E0103B16</text>
<text x="150.3" y="240.3">E0102C10</text>
<text x="150.4" y="252">E0102A11</text>
<text x="110.7" y="254.1">E0100A11</text>
<text x="131.2" y="254.3">E0101A11</text>
<text x="150.4" y="254.5">E0102B11</text>
<text x="150.5" y="257.1">E0102C11</text>
<text x="150.2" y="268.7">E0102A12</text>
<text x="110.5" y="270.9">E0100A12</text>
<text x="131.1" y="271">E0101A12</text>
<text x="150.2" y="271.2">E0102B12</text>
<text x="150.3" y="273.8">E0102C12</text>
<text x="110.5" y="287.7">E0100A13</text>
<text x="131.1" y="287.8">E0101A13</text>
<text x="150.2" y="285.5">E0102A13</text>
<text x="150.2" y="288">E0102B13</text>
<text x="150.3" y="290.6">E0102C13</text>
<text x="150.5" y="293.2">E0102L13</text>
</g>
<g font-size="2.5">
<text x="323.8" y="268.2">高清字幕机</text>
<text x="323.9" y="295">高清台标机</text>
</g>
<g font-size="2.4">
<text x="276.4" y="15.3" transform="rotate(-90 276.4 15.3)">CCTV 1 B</text>
<text x="281.8" y="15.4" transform="rotate(-90 281.8 15.4)">PST-M</text>
<text x="284.6" y="15.4" transform="rotate(-90 284.6 15.4)">PST-B</text>
<text x="287.6" y="15.4" transform="rotate(-90 287.6 15.4)">HD-CG</text>
<text x="290.3" y="15.4" transform="rotate(-90 290.3 15.4)">PGM</text>
</g>
<g font-size="2.2">
<text x="263.3" y="71.5">播出切换器 M</text>
<text x="263.3" y="184.9">播出切换器 B</text>
</g>
<g font-size="2.1">
<text x="259.6" y="89.2">垫片-M</text>
<text x="259.6" y="86.2">BCVTR</text>
<text x="259.6" y="92.2">垫片-B</text>
<text x="259.6" y="202.7">垫片-M</text>
<text x="259.6" y="199.7">BCVTR</text>
<text x="259.6" y="205.6">垫片-B</text>
<text x="92.9" y="281.8">高清测试图发生器</text>
</g>
<g font-size="1.9">
<text x="248.1" y="18.3">1</text>
<text x="250.8" y="18.3">2</text>
<text x="253.5" y="18.3">3</text>
<text x="256.2" y="18.3">4</text>
<text x="258.9" y="18.3">5</text>
<text x="261.6" y="18.3">6</text>
<text x="264.4" y="18.3">7</text>
<text x="267.1" y="18.3">8</text>
<text x="269.8" y="18.3">9</text>
<text x="271.9" y="18.3">10</text>
<text x="274.8" y="18.3">11</text>
<text x="277.4" y="18.3">12</text>
<text x="280.1" y="18.3">13</text>
<text x="282.8" y="18.3">14</text>
<text x="285.5" y="18.3">15</text>
<text x="288.3" y="18.3">16</text>
<text x="236.1" y="71.4">VJ5 1-16</text>
<text x="237.2" y="75.2">A</text>
<text x="241.5" y="75.2">B</text>
<text x="123" y="83">VJ5-17</text>
<text x="123.3" y="85.5">A</text>
<text x="127.7" y="85.5">B</text>
<text x="259.7" y="95.5">总控-1</text>
<text x="123" y="99.7">VJ5-18</text>
<text x="259.7" y="98.3">总控-2</text>
<text x="259.7" y="101.3">总控-3</text>
<text x="123.3" y="102.3">A</text>
<text x="127.7" y="102.3">B</text>
<text x="259.7" y="104.2">总控-4</text>
<text x="259.7" y="113.1">测试图</text>
<text x="123" y="116.5">VJ5-19</text>
<text x="123.3" y="119">A</text>
<text x="127.7" y="119">B</text>
<text x="302.4" y="119.7">VJ6-20</text>
<text x="302.7" y="123.4">A</text>
<text x="307" y="123.4">B</text>
<text x="123" y="133.2">VJ5-20</text>
<text x="123.3" y="135.8">A</text>
<text x="127.7" y="135.8">B</text>
<text x="123.2" y="150">VJ5-21</text>
<text x="123.3" y="152.5">A</text>
<text x="127.7" y="152.5">B</text>
<text x="123.1" y="166.7">VJ5-22</text>
<text x="123.3" y="169.3">A</text>
<text x="127.7" y="169.3">B</text>
<text x="123" y="183.5">VJ5-23</text>
<text x="123.3" y="186.1">A</text>
<text x="127.7" y="186.1">B</text>
<text x="236" y="186.1">VJ6 1-16</text>
<text x="237" y="188.7">A</text>
<text x="241.3" y="188.7">B</text>
<text x="299.3" y="189.8">VJ6-21</text>
<text x="299.5" y="193.6">A</text>
<text x="303.8" y="193.6">B</text>
<text x="123" y="200.3">VJ5-24</text>
<text x="123.3" y="202.8">A</text>
<text x="127.7" y="202.8">B</text>
<text x="259.7" y="208.9">总控-1</text>
<text x="259.7" y="211.7">总控-2</text>
<text x="259.7" y="214.7">总控-3</text>
<text x="123" y="217">VJ5-25</text>
<text x="123.3" y="219.6">A</text>
<text x="127.7" y="219.6">B</text>
<text x="259.7" y="217.6">总控-4</text>
<text x="259.7" y="226.5">测试图</text>
<text x="123" y="233.8">VJ5-26</text>
<text x="123.3" y="236.3">A</text>
<text x="127.7" y="236.3">B</text>
<text x="123" y="250.5">VJ6-17</text>
<text x="123.3" y="253.1">A</text>
<text x="127.7" y="253.1">B</text>
<text x="123" y="267.3">VJ6-18</text>
<text x="123.3" y="269.9">A</text>
<text x="127.7" y="269.9">B</text>
<text x="123" y="284.1">VJ6-19</text>
<text x="123.3" y="286.6">A</text>
<text x="127.7" y="286.6">B</text>
</g>
<g font-size="1.8">
<text x="256.7" y="77.4">1</text>
<text x="256.8" y="83.4">3</text>
<text x="256.9" y="80.4">2</text>
<text x="256.8" y="89.3">5</text>
<text x="256.9" y="86.3">4</text>
<text x="256.8" y="95.2">7</text>
<text x="256.8" y="92.3">6</text>
<text x="256.8" y="101.2">9</text>
<text x="256.8" y="98.2">8</text>
<text x="256.7" y="107.1">11</text>
<text x="256.7" y="104.2">10</text>
<text x="256.7" y="110.1">12</text>
<text x="256.8" y="113.2">13</text>
<text x="256.8" y="119.2">15</text>
<text x="256.9" y="116.3">14</text>
<text x="257" y="122">16</text>
<text x="256.7" y="190.8">1</text>
<text x="256.8" y="196.8">3</text>
<text x="256.9" y="193.8">2</text>
<text x="256.8" y="202.7">5</text>
<text x="256.9" y="199.8">4</text>
<text x="256.8" y="208.7">7</text>
<text x="256.8" y="205.7">6</text>
<text x="256.8" y="214.6">9</text>
<text x="256.8" y="211.6">8</text>
<text x="256.7" y="220.6">11</text>
<text x="256.7" y="217.6">10</text>
<text x="256.7" y="223.5">12</text>
<text x="256.7" y="226.5">13</text>
<text x="256.7" y="232.4">15</text>
<text x="256.7" y="229.5">14</text>
<text x="256.7" y="235.4">16</text>
</g>
<g font-size="1.6">
<text x="248.3" y="31.2" transform="rotate(-90 248.3 31.2)">E0102C01</text>
<text x="250.5" y="31.3" transform="rotate(-90 250.5 31.3)">E0102C02</text>
<text x="252.9" y="31.3" transform="rotate(-90 252.9 31.3)">E0102C03</text>
<text x="255.9" y="31.3" transform="rotate(-90 255.9 31.3)">E0102C04</text>
<text x="258.7" y="31.3" transform="rotate(-90 258.7 31.3)">E0102C05</text>
<text x="261.4" y="31.3" transform="rotate(-90 261.4 31.3)">E0102C07</text>
<text x="264.1" y="31.3" transform="rotate(-90 264.1 31.3)">E0102C08</text>
<text x="266.7" y="31.3" transform="rotate(-90 266.7 31.3)">E0102C09</text>
<text x="269.6" y="31.3" transform="rotate(-90 269.6 31.3)">E0102C10</text>
<text x="272.5" y="31.2" transform="rotate(-90 272.5 31.2)">E0102C11</text>
<text x="275.4" y="31.3" transform="rotate(-90 275.4 31.3)">E0102C12</text>
<text x="277.7" y="31.3" transform="rotate(-90 277.7 31.3)">E0102C13</text>
<text x="280.4" y="31.3" transform="rotate(-90 280.4 31.3)">E0104A02</text>
<text x="283.1" y="31.3" transform="rotate(-90 283.1 31.3)">E0104B02</text>
<text x="285.7" y="31.3" transform="rotate(-90 285.7 31.3)">E0100A19</text>
<text x="288.4" y="31.3" transform="rotate(-90 288.4 31.3)">E0111A04</text>
<text x="140.1" y="80.9">DENSITE 4-2</text>
<text x="141.4" y="82.8">HDA-1851</text>
<text x="140.1" y="97.7">DENSITE 5-2</text>
<text x="141.4" y="99.6">HDA-1851</text>
<text x="140.1" y="114.4">DENSITE 4-4</text>
<text x="141.4" y="116.4">HDA-1851</text>
<text x="320.7" y="119.3">DENSITE</text>
<text x="322.4" y="121.2">HDA-1851</text>
<text x="140.1" y="131.2">DENSITE 5-4</text>
<text x="141.4" y="133.1">HDA-1851</text>
<text x="140.1" y="147.9">DENSITE 4-6</text>
<text x="141.4" y="149.9">HDA-1851</text>
<text x="138.8" y="164.7">DENSITE 5-6</text>
<text x="140.3" y="166.6">HDA-1851</text>
<text x="140.1" y="181.5">DENSITE 4-8</text>
<text x="141.4" y="183.4">HDA-1851</text>
<text x="317.6" y="189.4">DENSITE</text>
<text x="319.3" y="191.4">HDA-1851</text>
<text x="140.1" y="198.2">DENSITE 5-8</text>
<text x="141.4" y="200.2">HDA-1851</text>
<text x="139.7" y="215">DENSITE 4-10</text>
<text x="141.4" y="216.9">HDA-1851</text>
<text x="139.7" y="231.7">DENSITE 5-10</text>
<text x="141.4" y="233.7">HDA-1851</text>
<text x="139.7" y="248.5">DENSITE 4-12</text>
<text x="141.4" y="250.4">HDA-1851</text>
<text x="139.7" y="265.3">DENSITE 5-12</text>
<text x="141.4" y="267.2">HDA-1851</text>
<text x="139.7" y="282">DENSITE 4-14</text>
<text x="141.4" y="284">HDA-1851</text>
</g>
<g font-size="1.5">
<text x="279.8" y="104.3">PST</text>
<text x="279.4" y="126.2">PGM</text>
<text x="279.4" y="196.3">PGM</text>
</g>
</svg>
